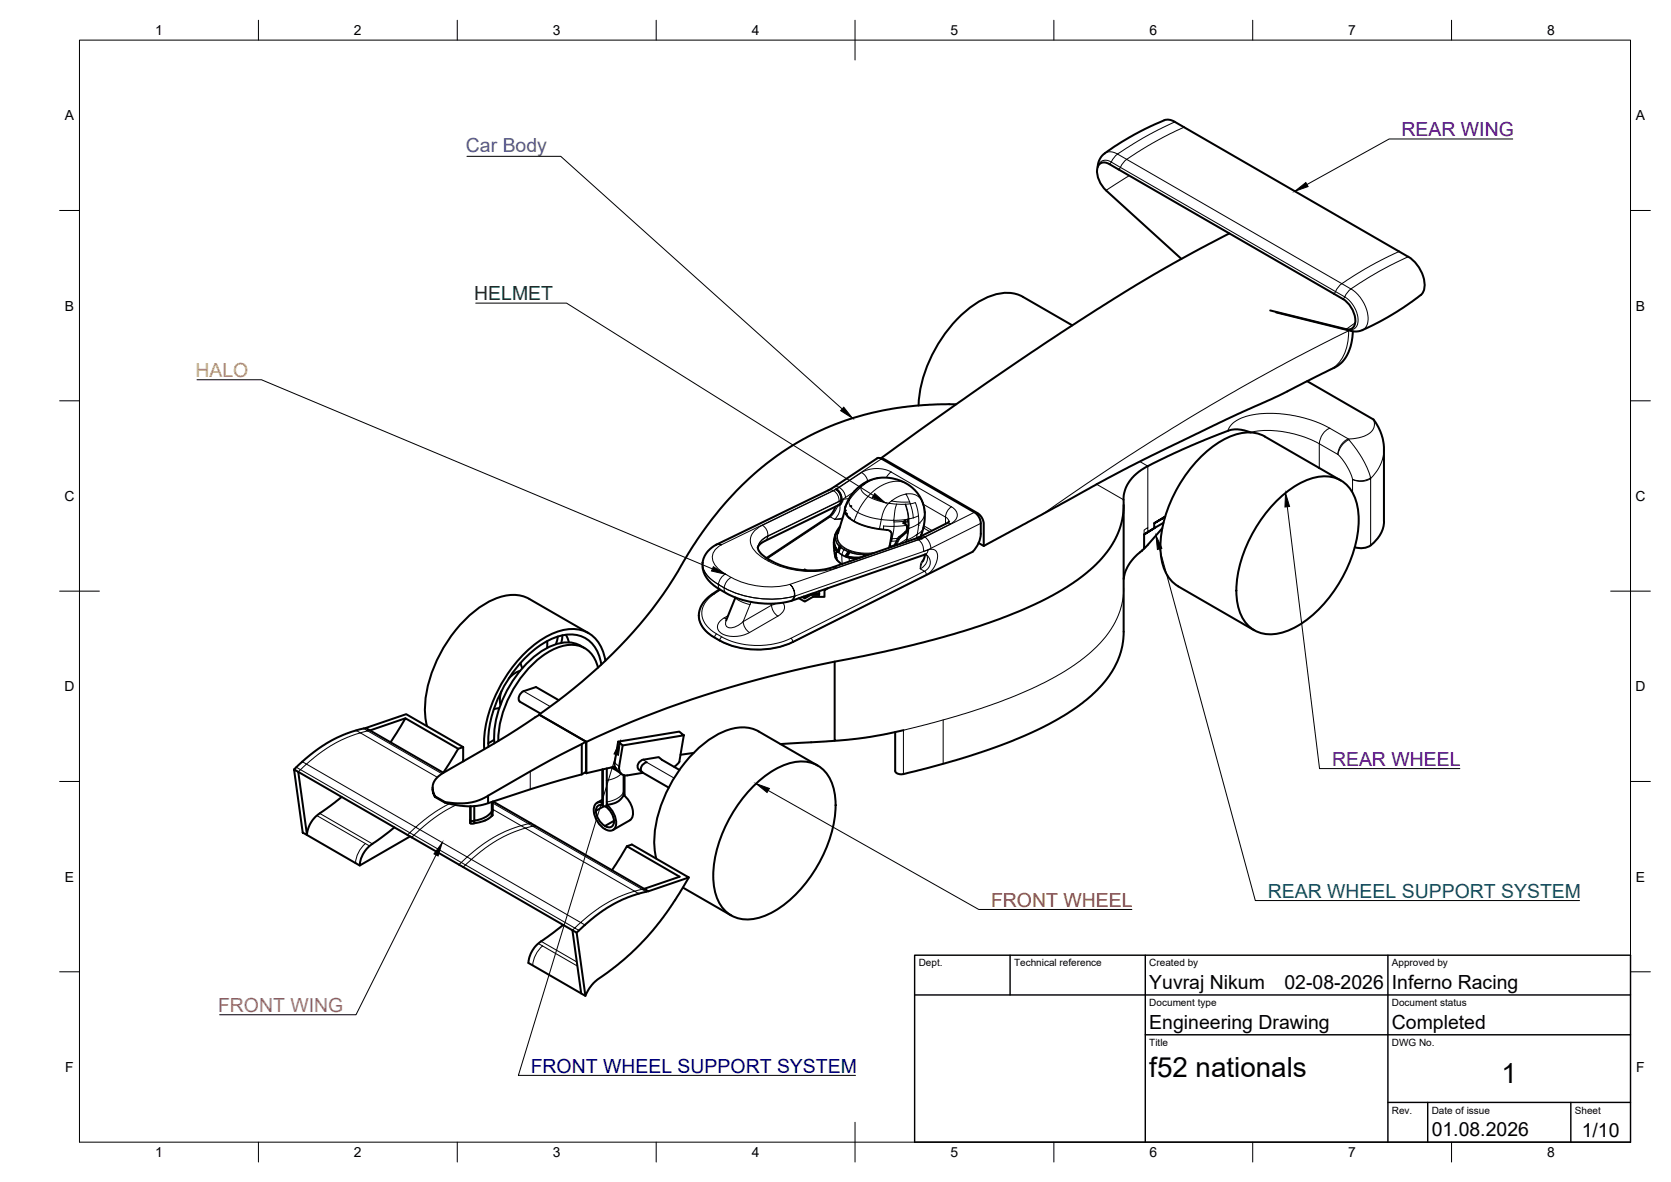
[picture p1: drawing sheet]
<svg xmlns="http://www.w3.org/2000/svg" width="297mm" height="210mm" viewBox="0 0 297 210" stroke-linecap="round" stroke-linejoin="round" font-family="sans-serif">
<!-- layer: Visible -->
<g fill="none" stroke="#000" stroke-width=".36">
<path d="M208.8 21.7l41.5 23.9a6 6 0 0 1 2.8 6l-.6 .8-1.5 1.2-2.8 1.9-2.7 1.5a12.7 12.7 0 0 1-4.5 1.9l-.8-.1-13.4-3.3M208.8 21.6a2.25 2.25 0 0 0-2.6 .1l-3.7 1.8-3.7 2a11.2 11.2 0 0 0-3.1 2.4l-.5 .9-.1 .9M190.6 57.8l-8.8-5.1a7.6 7.6 0 0 0-7.6 .7 24 24 0 0 0-10.9 18.6M210 46l-13.4-12.2a4.4 4.4 0 0 1-1.5-4.2 1.28 1.28 0 0 1 2.1-.4l41.5 23.9M218.5 41.5l-6.2 3.2-7.1 4-13.5 8.4-16.4 11-18.7 13.3M238.7 53.1a4.6 4.6 0 0 1 2.1 4.6 1.16 1.16 0 0 1-1.5 .8l-13.5-3.3M240.4 58.9a7.2 7.2 0 0 1-2.7 6.1l-10.4 5.3-9.4 4.2-17.2 8.5-25.9 14-.9-.5M170 71.8h-3.3l-3.8 .3-4.2 .5-3.9 .8-3.9 1.1-3.4 1.2-3.4 1.6-2.7 1.5a59 59 0 0 0-20.9 22.7 85.1 85.1 0 0 1-24.7 25.5l8.4 4.8 2-.9a202.5 202.5 0 0 1 47.8-14.4l10.1-2.4 5.5-1.5 4.7-1.4 3.5-1.3 4.3-1.7 4.1-2 3.4-1.9 2.8-2 1.8-1.5 2-2 1.5-2.2 1-1.9 .7-2 .3-2.1v-2.5l.3-1.1 .6-1.3 1.1-1.2 1.8-1.4 4.1-2.1 4.1-1.8 5.3-2.2a5.9 5.9 0 0 1 5.3-.2M232.3 67.7l11.8 6.8 .9 1.4 .7 1.8 .3 1.7v13.2a5.4 5.4 0 0 1-3.2 4.7 3.5 3.5 0 0 1-2-.1M124.9 100h.1M148.3 97.9v.3a2.69 2.69 0 0 0 1.3 2M148.4 98.3l.1 .8"/>
<path d="M148.4 97.4l.4 .6M148.4 95.1l-.2 1.3 .1 1.4M148.5 90l-.4 .9-.7 .8-11.2 7.4M148.5 95l-.1 .2M148.5 94.9l-.1 .7M149 97.8l-.2 .2M149.1 97.5l-.2 .4M149.1 97.9l-.1 .2M149.2 97.3l-.1 .2M149.3 97.1l-.2 .4M149.3 93.5l-.8 1.4M149.3 97.1l-.3 .7 .1 .1 .3-.7"/>
<path d="M149.4 89.6l-13.5 6.6-.9 .5-.3 .6M149.5 88.9l-.1-1.1-.8-.9 .7 .8 .2 .6v.6M149.5 88.9l-.1 .5-.4 .3M149.5 88.9a.91 .91 0 0 1-.6 .9M150.2 90.7l-1.3 4M150.4 98.8v-.2l.2 .4M150.8 98l-.4 .6M150.9 98l-.4 .7M151 98.1l-.2 .4M151.8 87.3l1-.9 1-.7 1.4-.6 1.1-.2h1.2l1.3 .1 1.3 .4 1.4 .7 1 .9 .7 .8 .6 1.1 .4 1.1 .2 1.2-.1 1.5-.6 2.6M151.9 87.3l-1.2 1.7-.5 1.4 .1 .8 .7 .9M156.6 81.5l.7 .2 16.7 9.7 .5 .6 .3 .8v4.2"/>
<path d="M159.2 96.8h.1M159.3 96.7h.1M161.4 94v.1M163 95.6l-15.3 5.3-2.4 .4-3.2-.1-2-.4-1.7-.5-1.3-.6-1.6-1.1-.6-.7-.2-.7M163 95.6l.7 .1-.3-.2-.4 .1M164.4 98.5l-.4 1.2M164.6 98.5l-23.9 8.2-1.4 .3-2.9 .3-3.1-.4-2.7-.8-2.6-1.3a5.2 5.2 0 0 1-3.1-4.2v-.6M168.7 92.7l-.4 .3-5.3 2.6M174.3 93a2.45 2.45 0 0 0-1.1-2l-16.5-9.5-.6-.1-8.6 5.6-20.2 9.8-1.4 1a3.8 3.8 0 0 0-1 2.2M174.3 93a5.7 5.7 0 0 1-1.4 5l-32 16.1a14.4 14.4 0 0 1-15.1-1.7 3.9 3.9 0 0 1 .2-6.4l1.9-1.3M199.7 89.7v23l-.1 1.3-.5 2.3-1.1 2.3-1.2 1.9-1.8 2.1-2.7 2.4-3.2 2.1-3.5 2-3.6 1.6-4.1 1.7-5.3 1.8-4.7 1.4-7.4 1.9h-.9l-.5-.5v-6.9M203 97.8l-1.4 1.2-1 1.4a5.6 5.6 0 0 0-.9 2.5"/>
<path d="M203 97.8h.1M203.4 97.5l-.5 .3M205.1 93v.8l.2-.1M205.3 93.7l-1.9 1.3 1.7-1.2M206.6 93.8l-3.2 3.7v-2.5M206.8 92.9l-1.5 .8M207.1 91.8l-2 1.2 2-1.1M227.2 88.7a13.4 13.4 0 0 1 8.2-4.1 5.8 5.8 0 0 1 5.8 5.1 19.1 19.1 0 0 1-2.5 12.7 21.8 21.8 0 0 1-9.3 9.5 6.7 6.7 0 0 1-7.3-.5 8.3 8.3 0 0 1-2.4-6.5 24.3 24.3 0 0 1 7.5-16.2zM234.4 83.1l.1 .1M238.3 85.3l-13.5-7.8a7 7 0 0 0-6.5 .2 22.8 22.8 0 0 0-11 13.5 14.2 14.2 0 0 0 0 10.7l.6 .9 .7 .8 .8 .6 13.5 7.8M92.4 119.2l-1.2 .6-.8 .8M92.5 117.8l.3 .9"/>
<path d="M97.3 113.9l-.1 1.2M99.2 113.1l-.4 1.3M100 112.9l-.2 1.3M100.6 112.8l.5 1.3M103.9 115.2a5.6 5.6 0 0 0-6.1-.4 18.8 18.8 0 0 0-8.9 10.5 15.4 15.4 0 0 0-1 6.8M104.6 112.5l-10.5-6.1a7.1 7.1 0 0 0-6.8 .3 23.5 23.5 0 0 0-10.9 14 16.1 16.1 0 0 0-.5 8.3M106.3 118.6a4.9 4.9 0 0 0-6.6-3.7 16.3 16.3 0 0 0-8.7 7.9 18.3 18.3 0 0 0-2.4 8.9M106.9 118.1a5.8 5.8 0 0 0-4.5-5.3 9.3 9.3 0 0 0-6.8 2.2 22.8 22.8 0 0 0-8.8 16.4v1.3M107.6 117.4a6.2 6.2 0 0 0-4.8-5.6 10 10 0 0 0-7.3 2.4 24.4 24.4 0 0 0-9.5 17.6l.1 1.3M130.7 106.2l-1.6 4M142.6 106.1l.4 .2M142.8 101.3l.2-.1 .3 .1"/>
<path d="M142.8 106l.2 .1M143 101.2v.1M143.8 105.7l-.8 .4v.2l1.1-.6M144.3 105.5h1.3M145.6 105v.7h-1.5v-.2M147.2 104.5l-.7 .4v1.1h-2l-1.5 .9-1-.6M148.4 117.5v14.1l6.2-.7 6-1.2M52.3 136.7l.7 .4 1.6 11.3-.8-.5zM53 137.1l48.7 28.2M65 129.3l7.2-2.4 10.1 5.8M65.8 129.8l13 7.5M69.4 131.9l2.7-4.3 9.3 5.4"/>
<path d="M72.1 127.6l-6.3 2.2-.8-.5-2.6 .7-2.5 1.1-1.9 1-2.2 1.5-3.5 3.1M81.4 133l-2.6 4.3M82.3 132.7l-.9 .3M82.3 132.7v2.6M82.3 135.1l.1 .1M87.8 131.4l-1 .7M88.7 125.8l-.9 .2M89.1 122.8l-.2 1v1.4M93.1 122.8l2.2-.7 4 2.3M93.1 122.8a1.29 1.29 0 0 0-.7 1.8l3.7 2.2M95.8 127h.1M103.4 137.6l.8-.5v-5.3l-8.3-4.8-5.7 3.7-12.2 7.2-.7 .7-.4 .9v.8l.4 1.3-.3-.8-.1-.9"/>
<path d="M103.4 137.6l-5.6 1.5-11.6 3.8-1.2 .2-2.2 .1-2.5-.3-1.2-.3-1.8-1M103.4 132.2v5.4M104 137.3l.2 .1M104.2 131.8l-8.2 4.2-10.2 5.9-1.2 .5-1.4 .3h-2.7a5.1 5.1 0 0 1-3.2-1.2M104.2 131.8v5.6M107.1 136.7v6.3M107.2 136.7v6.5M107.8 136.5v6.5l.8-.1a2.95 2.95 0 0 0 2.2-1.6v-3.6M108.7 136.3l1.2 .8M109 136.3l.5 .3M109.3 136.2l-5.1 1.2M109.3 135.5v.8l.3 .3"/>
<path d="M109.3 136.4l.2 .2M109.5 136.6l.3 .4M109.8 137l.7 .5M109.9 131.8l10.8-1.8 .8 .6-10.8 1.8zM109.9 131.8l-.7 3.7M110.7 132.4l-.6 3.8a1.23 1.23 0 0 0 1.4 1.6l2.8-.5M111 137.8v3.6M113.5 136.7l.6 .5M113.5 136.7a1.14 1.14 0 0 1 .9-1.7l2.7-.5 .5 .5 3.2 1.8M114.2 137.2l4.7 2.7M115 135.4a1.11 1.11 0 0 0-.8 1.8M120.8 135.3l-1 .9"/>
<path d="M121.5 130.6l-.8 4.7M123.3 133.8l-2.3 .3M134.2 139.4a13.4 13.4 0 0 1 8.2-4.1 5.8 5.8 0 0 1 5.8 5 19.1 19.1 0 0 1-2.5 12.8 21.8 21.8 0 0 1-9.3 9.4 6.7 6.7 0 0 1-7.2-.4 8.3 8.3 0 0 1-2.4-6.5 24.3 24.3 0 0 1 7.4-16.2zM134.8 130l10.5 6M134.8 129.9a7.1 7.1 0 0 0-6.8 .3 23.5 23.5 0 0 0-10.9 14 16.1 16.1 0 0 0-.5 8.3M148.4 131.6l-9.7 .6M60.7 141.6l-3.1 2.4a5.4 5.4 0 0 0-3 4.4l9.3 5.4M70.1 147l-3 2.3a5.6 5.6 0 0 0-3.2 4.5l9-5.2M79.1 142.5v.1M83.6 143.3v2.6M83.7 143.3l-.1 3v-.6M84.3 143.2v2.6l1.2-.3 .9-.4 1-.9"/>
<path d="M84.3 145.8v.5M84.3 145.8h-.6M86.8 141.4v1.3M87.4 142.5v2.5M87.6 142.4l-.1 2.5-.8 .6-.9 .4-1.7 .4h-.5M87.6 143.9l-.2 .2M87.6 142.4l26.9 15.5M107.1 142.6a1.21 1.21 0 0 0-1.3 .3 1.21 1.21 0 0 0-.3 1.3 3.8 3.8 0 0 0 3 3.4 1.26 1.26 0 0 0 1-1.7 4.5 4.5 0 0 0-1.7-2.9M107.1 143a1.02 1.02 0 0 0-1.1 .5 1.02 1.02 0 0 0 0 1.1 3.5 3.5 0 0 0 1.5 2.1M107.1 143l.1 .2M107.1 142.1l-1 .5M107.3 143.3l-1.4 .8"/>
<path d="M107.6 143.3a3.3 3.3 0 0 1 1.5 3.1 .92 .92 0 0 1-1.6 .4l1.6-1M107.8 143v.2M107.9 143.2h-.7M108.8 154.6l2.6-4.3 9.4 5.5-6.3 2.1 .7 .5-3.3 .9-2.8 1.3-3.4 2.3-3.2 2.8M110.8 141.3a4 4 0 0 1 1.6 3.9l-.5 .5-3 1.8M111.4 150.3l.9-.3 10.1 5.9-7.2 2.5M121.4 157.7l8.6 4.9M122.4 155.9l-3.5 5.7-1.6 2.1-2.2 2.7-2.2 2.2-2 1.9-5.4 4.1-.9 1.2-.6 1.1-.7-.4-1.6-11.2M100.1 164.3l-3.4 2.6a5.3 5.3 0 0 0-2.8 4.2l9.4 5.4M101.7 165.3l.8 .4 1.5 11.2"/>
</g>
<!-- layer: Visible Narrow -->
<g fill="none" stroke="#000" stroke-width=".18">
<path d="M196.3 27.3l.4-.2 .8-.1 1.1 .4M197.5 28.8a1.4 1.4 0 0 0-2.2 .6M197.5 28.8l41.5 23.9M197.5 28.8l-.3 .4M198.6 27.4l39.9 23M198.6 27.4l-.5 .4-.6 1M200.7 31.2l-4.1 2.6M208.8 21.7l-5.7 2.9-4.5 2.8M210.4 22.6l-4.4 2.2-4.5 2.7a5.2 5.2 0 0 0-2.5 2.5l-.2 .1M238.5 50.4l-.5 .5-.9 1.3M238.5 50.4l1.6 .9M239 52.7l1.2 1.1 .8 1.4a2.57 2.57 0 0 1-.3 3.2l-.9 .1"/>
<path d="M239 52.7l-.3 .4M239.7 58.5l.5 .3M240.1 51.3l.8 .6 .9 .9 .6 1 .4 1a3.2 3.2 0 0 1-.5 3.8h-.2M240.1 51.3l-.5 .5-.6 .9M240.9 57.4l-1.6 1.1M248.7 44.7l-5.1 2.5-5.1 3.2M250.3 45.6l-5.1 2.6-5.1 3.1M222.3 76.9l2.4-.4 3 .1 3.5 .8 2.7 1.1 .6 .3v4.4M234.5 78.8l3.3 1.9M236.3 65.7a6.7 6.7 0 0 0 3.4-5.8v-1.1l-11 5.6-11 6.1-9.3 5.6-7.7 4.8-7.6 5.1-7.7 5.3M236.4 76.1a3.2 3.2 0 0 0-1.9 2.7M239.8 78.1a3.6 3.6 0 0 0-2 2.6"/>
<path d="M244.1 74.5l.2 .7-.1 .7-.6 1-1.6 .7-1.8 .4h-.5l-4-2.3-2.6-1-2.9-.8-3-.4h-2.9l-2.9 .5-1.2 .5-.9 .5-.7 .7-.3 .8M246 79.8v.4a7.6 7.6 0 0 1-2.4 4.8l-.3-1.2-.8-1.7-1.4-2.3-1.3-1.6a.24 .24 0 0 0-.2-.2 .24 .24 0 0 0-.3 .1l-.6 .5-.5 .6-.2 .6-.2 .9M124.9 100a3.9 3.9 0 0 0 2 3.3l.8 .5a4.9 4.9 0 0 1-2.8-3.2zM127.4 96.8l.3-.1 .5 .1-.5-.1-.4 .1M135.5 93.3a1.98 1.98 0 0 1 1 1.9M136 99.3h.6M136.5 95.3l-.2 .5-.3 .3M136.5 95.2a2.78 2.78 0 0 0-1.8 2M136.5 95.3a2.82 2.82 0 0 0-1.8 1.9M136.5 95.2v.1M136.5 99.7a16.3 16.3 0 0 0 12.1 1.2M136.5 99.7h.6"/>
<path d="M148.1 87.2l-12.6 6.1a3.2 3.2 0 0 0-2.1 2.9 5.1 5.1 0 0 0 3.1 3.5M148.1 87.2l-19.9 9.6a2.37 2.37 0 0 0-.8 4l1.6 1.2a2.4 2.4 0 0 0-1.3 1.8M148.1 87.2a1.98 1.98 0 0 1 1 1.8M148.2 86.5l.2-.1 .7 .2M148.2 96.4l.1 .7 .2 .6M148.2 96.5l.3 1.2M148.2 96.4a2.13 2.13 0 0 0 .6 1.6l.2-.1M148.2 96.4v.1M148.3 97.8l.3 1.4M148.3 95.9l-.1 .5M148.3 96.4l.1 .9 .3 .5 .2 .1M148.3 95.9h.1"/>
<path d="M148.3 96.4h-.1M148.3 96l.2 1 .5 .8a1.97 1.97 0 0 1-.7-1.8zM148.3 95.9v.1M148.3 95.8l.1-.2-.1 .3M148.3 95.8h.1M148.3 95.8v.1M148.3 96h.1M148.3 98.1h.1M148.3 92.3l-.7-.5-11.2 7.4M148.4 97.3h.1M148.4 95.6h.1M148.4 95.6l.1 .1"/>
<path d="M148.4 95.2l-.2 1.2M148.4 95.6l.2 .1M148.5 95.7h.1M148.5 95.7l-.2 .2M148.5 95.7l.2 .9 .5 .6M148.6 97.7l.3 .4M148.6 94.9h-.1M148.6 95.7a2.55 2.55 0 0 0 1.4 1.9v.1M148.6 94.9l-.1 .7M148.6 95.7h-.1M148.6 86.9l-.5 .3M148.7 86.9l.5-.3a2.19 2.19 0 0 1 1.1 1.8l-.7 .4"/>
<path d="M148.7 97.9l.1 1.6M148.7 94.5l-.1 .1M148.8 94.4h-.1M148.8 98l.1 .1M148.9 98.1h.1M148.9 98.1a.3 .3 0 0 1 .5 .2l.3 .2M148.9 98.1l.7 .5M148.9 94.7a2.48 2.48 0 0 0 1.9 3l.9 .3 1.4 .2h2.3M149 89.8l-.7 1.1a1.39 1.39 0 0 1-.8 .9h-.2M149 97.8h.1M149 94l-.4 .9M149 94h-.1"/>
<path d="M149 97.7h.1M149.1 86.6l-.3 .1a1.33 1.33 0 0 1-1.3 .3l-.3 .1M149.1 97.5v.1M149.1 97.5h.1M149.1 94.2l-.3 .8v.9l.4 .8 .7 .6 .9 .5 1.2 .4 1.4 .2h1.6M149.1 89.1l-12.6 6.1M149.2 89.7a2.52 2.52 0 0 1-.9 2.5M149.2 97.2h.1M149.3 97.2l.7 .5M149.3 93.7l-.3 .3M149.3 97.1l-.1 .1M149.5 88.9l-13 6.4"/>
<path d="M149.5 88.8l-.4 .3M149.6 98.7l.1 1.5M149.6 98.5v.1M149.7 98.5l.7 .3 .1 .2-.9-.3M149.7 92.2l-1.4 .1M149.8 92l-1.5 .3M149.8 88.8l-.3 .1M149.8 88.8l-.1 .5-.4 .3M150 97.7l-.4 .8M150 97.7l1.3 .6 1.8 .3a.24 .24 0 0 1 .3 0 .24 .24 0 0 1 0 .3 .24 .24 0 0 1-.3 0l-1.3 .1-1.1-.2 .5 .2h1.6l-1.2 .1-1-.1M150 97.6l.9 .4M150.2 90.4h.1"/>
<path d="M150.2 90.4l.7-1.4v.4l.3 .6 1.2 1M150.2 90.4v.6l.3 .5 1.3 1M150.3 91.2l.4 .6 .5 .5 1.6 .9 2.2 .6 2.5 .4M150.3 91.3h.1M150.5 98.7l.2-.3-.1 .3M150.5 89.4l-.3 1M150.5 98.7l.2 .2h-.1zM150.5 99l.1 .1M150.6 98.6l.1 .1M150.7 91.8h.1M150.7 98.4l.1 .1-.1 .3M150.9 88.7l-.5-.1-.6 .2"/>
<path d="M150.9 92h.1M150.9 99.2l.1 .6M150.9 98l1.4 .4 1.2 .1M150.9 98v.1M150.9 99.2h.3M151 92h.1M151 92.1l1.1 .7 1.3 .6 1.9 .4 1.7 .3M151.2 90h.1M151.2 99.2l1.1 .1M151.2 99.2h1.3M151.8 87.4l-1.5 1M151.8 92.5v.1"/>
<path d="M151.8 92.5h.1M151.9 87.3l1.4-1.2-.3 .4-1.2 1.2-.9 1.3 .2-.7M152.1 91.8l-.3 .7M152.4 91l1.8 .8 2 .4a.31 .31 0 0 1 .4 .2 .31 .31 0 0 1-.1 .4l-.2 1.1-2.5-.5-2-.9M152.5 91l-.4 .8M152.9 99.1l-1.1 .1-1.2-.2 .3 .2M152.9 99.1h.1M153.1 99l-.2 .1M153.5 86.2a.86 .86 0 0 0-.5 .8 .86 .86 0 0 0 .6 .7l.7 .5-1.1 1.5-.8 1.3M153.6 85.8l-.3 .3M153.6 85.8h.1M153.6 98.5h-.1l.1 .2-.2 .2"/>
<path d="M153.6 98.5h1M153.6 98.6h.1M153.6 98.5v.4M154.2 98.6h-.6v.2M154.2 85.5a2.24 2.24 0 0 0-1.1-1.5l-4 2.6M155.6 98.2h-.2M155.9 85l.2-.1-1.5 .5-1.1 .8 .6-.6M156.3 94h.7M156.3 84.9h-.2M156.7 81.5l-7.6 5.1M157 94.1h.6M157 94v.1"/>
<path d="M157 94v-.6l1.4 .1a.38 .38 0 0 1 .5 .1 .38 .38 0 0 1 0 .5l-.3 1.6M157 94l.6 .1M157.3 89.3h.1M157.5 94.2l.5 .1 .3 .2 .1 .6M157.5 94.2h.1M157.6 94.1l-.1 .1M157.6 94.1l.7 .3 .2 .7M157.6 94.1l.8 .3 .2 .3v.3l-.1 .1M157.6 94.1h.1M158 97l-.1 .2M158.1 96.9v.1M158.1 97.3l-.2-.1v.2"/>
<path d="M158.1 97l-.1 .3M158.1 97h.1M158.2 97l-.1 .3M158.2 97h.1M158.3 96.2h.1M158.3 96.2l-.2 .8M158.4 95.7h.1M158.4 95.1l-.4 1.9M158.4 95.1h.1M158.4 96.2l-.2 .8h-.1M158.4 83.9l10.7 6.1M158.4 83.9l-.5 .4-.4 .6"/>
<path d="M158.4 83.9a5.5 5.5 0 0 0-5.3 .1M158.4 89l-.4 .4 1.4 .2M158.4 95.7v.5M158.5 95.1l-.2 1.1M158.5 95.9v.3l.8-.1M158.6 95.7h-.1M158.6 95.7l-.2 .5M158.6 95.1l-.2 .6M158.9 92.7v.8M159.1 96.9l-.2-.1-.1 .3M159.3 96.1l.1 .1M159.3 96.1l-.2 .4a.93 .93 0 0 1-.9 .5"/>
<path d="M159.3 96.9h-.2M159.4 89.6h1.5M159.4 96.2l-.4 .8M159.5 95.7l.1 .1M159.5 95.7l-.2 .4M159.6 95.8l-.2 .4M159.6 95.7l.1 .1M159.6 95.7h-1M159.7 95.8l.1 .1M159.7 95.8l-.5 1M159.8 95.3l.1 .1-.3 .3M159.8 95.9l-.5 1"/>
<path d="M159.8 95.3l-.3 .4M159.9 95.4l1-.8zM160 95.6l-.2 .3M160 95.6l-.1-.1-.2 .3M160.5 92.9v.1l.2 .1M160.5 92.6l-1.6 .1M160.6 92.8l-.1 .1 .3 .1-.1 .1 .5 .4-.1 .1-.1-.3M160.8 92.4v.1l-.2 .1zM160.8 93l.4 .2-.1 .1zM160.8 94.5l-1 .8M160.8 94.5l.1 .1M160.9 89.6l.2 .5 .4 1.6a.34 .34 0 0 0 .1 .4 .34 .34 0 0 0 .4 0l.3-.1"/>
<path d="M160.9 89.6l.5 1.8a.73 .73 0 0 1-.1 .8l-2.4 .2v.3M160.9 92.9l-.2-.2-.1 .1 .2 .1M161 94.6l.1 .1M161 87.8h.1M161 93.3l-2.1 .2M161 87.8l-1.2 .4-1.4 .8 3 .2a.2 .2 0 0 0 .3-.1 .2 .2 0 0 0-.2-.3l-.5-1 .8-.1 .8 .2 .7 .4 .5 .5M161 92.8l-.1 .1M161.1 95.9l-.1 .4M161.1 94.1l.1 .1-.2 .4M161.1 94.1l-.3 .4M161.1 85.9l-1.5-.4-1.6 .2-1.6 .7-1.8 1.4a.31 .31 0 0 0-.2 .4 .31 .31 0 0 0 .4 .2l1.4 .6 1.8 .4-.7 .8-.5 1.6a.38 .38 0 0 0-.1 .5 .38 .38 0 0 0 .5 .1h1a.5 .5 0 0 0 .6 0 .5 .5 0 0 0 .1-.6l.2-1.5 .3-.7M161.1 93.6v.2h.2"/>
<path d="M161.1 95.8v.1M161.1 93.8v.1M161.2 93.2l.1 .3M161.2 94.2l-.2 .4M161.2 95.9l-.1 .4M161.2 95.9h-.1M161.3 93.9h-.2v.2M161.3 93.8h.1M161.3 92.3v.3l-.3 .2M161.3 92.3l-.5 .2 .2 .3M161.3 92.3l.2-.1v1.7l1.8-.9-.3 1.9a1.97 1.97 0 0 0 1.1-1.2M161.3 93.8v.1"/>
<path d="M161.3 92.6l.2 .8M161.3 93.5l.1 .3zM161.3 93.5h-.1l.1 .3M161.3 94.3l-.4 .5-.9 .8M161.3 94.3v.6a1.41 1.41 0 0 1-1.1 1.4l-.8 .6M161.3 94.2l.1-.1v.2M161.4 94.2l-.1 .1M161.4 94.2h-.2l.1 .1M161.4 93.5v-.1v.6M161.4 93.8v.2M161.4 93.8l-.1 .1M161.4 92.2v1.2"/>
<path d="M161.5 93.9l-.3 2M161.7 89.2l.1 .3M161.8 89.5l.4-.1a.43 .43 0 0 1 .5 0 .43 .43 0 0 1 .2 .5l.2 1a.6 .6 0 0 1-.3 .9l-.5 .2-.2-1.4zM161.8 89.5l-.8 .1M162.5 95.8l.7 .1-14.6 5M162.9 95.6l.1-.7-.9 .6-.9 .4M163.2 95.9l-22.8 7.9M163.3 91.6v1.4M163.3 93.3h.1M163.3 95.9a2.32 2.32 0 0 1 .8 2.1M163.3 95.9l1.1-.5a2.68 2.68 0 0 1 1.1 2M163.4 92.9h.1"/>
<path d="M163.6 95.2h.1M163.6 95.2l-.1 .2M163.6 95.2v.1M163.6 95.2l.1 .1M163.7 95.3l.6 .1M163.7 95.7l-.5 .2M163.7 95v.3M163.8 94.9l-.2 .3M163.8 94.8l-.1 .3M163.8 94.8l-.1 .2M163.9 94.6l-.1 .3M163.9 94.6h.1"/>
<path d="M164 99.7l-.4 1.4M164 89.4l-.2-.6 .3 1 .2 1.3M164.1 89.6l4 2.3v1.2M164.1 93.8h.1M164.1 98l.9-.3a.9 .9 0 0 1-.6 .8M164.1 93.8l1.2 .7M164.1 98l-22.8 7.9M164.2 99.4l-.5 .6-.1 1.1M164.2 93.4l1.5 .9M164.3 90.6v.5M164.3 91.1v.3M164.3 91.5a2.52 2.52 0 0 1-1 1.5"/>
<path d="M164.3 95.4l-.5 .3M164.4 91l-.1 .5M165 97.7a1.18 1.18 0 0 1 1.3 .2 1.18 1.18 0 0 1 .3 1.3l-.5 1.5-.6 .8-.7 .6-23.9 12M168.7 92.7l-.2-.5-.4-.3a2.32 2.32 0 0 1 1-1.9 1.59 1.59 0 0 1 1 1.6 1.59 1.59 0 0 1-1.2 1.5M173.2 91l-8.9 4.4 4.6-2.3-.6-.1M174.3 93l-10.2 5M194.9 86l4.8 2.8M202.6 82l1.4 .8v10.9M204 94.5v-.8l-.6 .5v.8M237.8 80.7l1.5 1.9 .8 1.5 .3 1a3.2 3.2 0 0 0 3.2-.2M240.4 87.5v-2.3l.9 .3h.9l.7-.1 .7-.4v11.9M124.2 109.4a4.8 4.8 0 0 0 2.8 3.9"/>
<path d="M126.7 105.5h.3M127 113.3l1.6 .9 1.6 .6 1.7 .4 2.2 .2 3.3-.2 1.9-.5 1.6-.6M127.4 112.6l-.4 .7M127.7 103.8h.1M127.7 103.8l1 .6M127.7 103.8a.88 .88 0 0 0 .3 1M128.1 104.8l-1.1 .7M128.3 113.1l-.3 .3-.1 .4M128.7 104.4h.1M128.7 104.4a17.2 17.2 0 0 0 12.5 1.5M128.7 104.4a17.7 17.7 0 0 0 12.5 1.5M128.7 104.4a.88 .88 0 0 0 .3 1"/>
<path d="M128.9 102l1.1 .6M129.1 110.2a.88 .88 0 0 0 0 1.1 .88 .88 0 0 0 1.1 .2 4 4 0 0 0 1.9-1.1M129.2 109.9l-.5-.1a1.79 1.79 0 0 0-1.1 2.1 3.4 3.4 0 0 0 3.5 1.1l1.5-.3 .6-.3M129.4 109.4l-.7 .4M130 102.6a2.4 2.4 0 0 0-1.3 1.8M130 102.6a14.8 14.8 0 0 0 10.4 1.2M130.7 106.2a4.6 4.6 0 0 0 2.6 1.2M132.1 110.4a2.48 2.48 0 0 0 1.1 2M133.3 107.4l-1.2 3M133.5 106.9l-.2 .5M136.9 107.3l.2 .2-5 2.9M138.3 109.5l-5.1 2.9"/>
<path d="M139.1 107.1a1.33 1.33 0 0 1-.3 2l-.5 .4a2.46 2.46 0 0 1-1.2-2l.8-.3M140.6 113.4l.3 .7M140.7 106.7h.1zM141.1 105.9a.88 .88 0 0 1-.6 .9M141.2 105.9l-.2 .6-.2 .2M141.2 105.9h.1M141.3 105.9l-.1 .4-.4 .4M141.3 105.9h-.1M141.3 105.9l-.3-1.3-.6-.8 .4 .5 .3 .6 .1 1M141.3 105.9h.1M148 100.8l.6 .1M163.6 101.1l.7 .4-23.9 12-1.6 .6-1.7 .4-1.9 .2-2.9-.2-2.7-.7-1.2-.6-1.8-1.1a3.5 3.5 0 0 1-.5-5.9l.9-.7"/>
<path d="M163.6 101a2 2 0 0 0 1.1-2.3l-.2-.2 .7 .7 .1 .9-.3 .8-.7 .6 .3 .3 .1 .4M199.7 104.4a15.1 15.1 0 0 1-5.8 11.4l-1.9 1.6-3.4 2.3-4.5 2.3-3.4 1.5-4.7 1.8-4.5 1.5-5.6 1.6-5.3 1.3v7.8M52.7 136.3l.7 .4-.4 .4M53.7 135.3l.8 .5-1.1 .9 19.4 11.3-.4 .3M63.3 129.8l.8 .4-2.2 .8-3.2 1.5-1.9 1.4-2.3 1.9 19.4 11.2-1.1 1 .8 .4-.4 .4M64.6 129.4l.8 .5-1.3 .3 13.6 7.9M65.8 129.8l-.4 .1 13.1 7.6M93.1 122.8l4.7 2.7M94.2 137v3.2M109.2 135.5l.8 .7M110.4 137.5l-1 .7-1.6 .5M114.4 135l.6 .4 4.8 2.8"/>
<path d="M167.6 127.9v7.8M56.3 144.9l9.4 5.4M56.8 144.5l9.4 5.4M64.9 149.9l-1.1 1.3a4.7 4.7 0 0 0-.6 2.1M79.9 142.8l-2.7 1.6-3.3 2.6 .7 .4-1 1 8.4 4.8-.4 .4M81 143l-3 1.7-3.4 2.7 8.4 4.9 3.2-2.5 2.4-1.5 3-1.3 2.3-.6 .8 .4-1.3 .3 19.4 11.2-3 1.1-3.2 1.8-3.4 2.7 .8 .4M82.3 154.1l.4-.4 19.4 11.2-.4 .4M87.4 144.1h.1M87.5 144.7l.1 .2-.5 .4-.9 .5M87.6 143.8l5.8 3.3-1.9 .7-2.2 .9-3.1 2-2.4 2-.8-.4-1 .9 .7 .5 1.1-1 19.4 11.2-1.1 1 .8 .4M87.6 142.7l6.3 3.7 .4-.1M95.1 146.7l-.4 .1 19.4 11.2-1.3 .3 .7 .5"/>
<path d="M110.8 140.8l-.5 .7-.7 .4-1.8 .6M114.5 157.9l-.4 .1 .7 .4M95.7 167.6l6.9 4M96.2 167.2l6.3 3.7M96.4 168l-1.1 1.4a4.7 4.7 0 0 0-.6 2.1"/>
</g>
<!-- layer: Visible -->
<g fill="#000">
<circle cx="148.5" cy="99.1" r=".18"/>
<circle cx="150.2" cy="90.7" r=".18"/>
<circle cx="150.3" cy="91.2" r=".18"/>
<circle cx="150.4" cy="91.3" r=".18"/>
<circle cx="151.1" cy="89.9" r=".18"/>
<circle cx="158.4" cy="95" r=".18"/>
<circle cx="158.5" cy="95" r=".18"/>
<circle cx="158.6" cy="95.1" r=".18"/>
<circle cx="159.4" cy="96.1" r=".18"/>
<circle cx="159.5" cy="96.3" r=".18"/>
<circle cx="163.7" cy="95.7" r=".18"/>
<circle cx="107.8" cy="143" r=".18"/>
</g>
<!-- layer: BORDER -->
<g fill="none" stroke="#000" stroke-width=".18">
<path d="M14.1 7.1h275.7v195.8h-275.7zM45.9 3.6v3.5M81.3 3.6v3.5M116.6 3.6v3.5M152 3.6v7.1M187.3 3.6v3.5M222.7 3.6v3.5M258 3.6v3.5M10.6 37.4h3.5M289.8 37.4h3.5M10.6 71.2h3.5M289.8 71.2h3.5"/>
<path d="M10.6 105h7.1M286.3 105h7M10.6 138.8h3.5M289.8 138.8h3.5M10.6 172.7h3.5M289.8 172.7h3.5M152 199.4v7.1M45.9 202.9v3.6M81.3 202.9v3.6M116.6 202.9v3.6M187.3 202.9v3.6M222.7 202.9v3.6"/>
<path d="M258 202.9v3.6"/>
</g>
<!-- layer: TITLEBLOCK -->
<path d="M162.6 169.7h127.2v33.2h-127.2zM162.6 176.8h127.2M179.5 169.7v7.1M203.6 169.7v33.2M246.7 169.7v33.2M203.6 183.8h86.2M246.7 195.9h43.1M253.8 195.9v7M279.2 195.9v7" fill="none" stroke="#000" stroke-width=".25"/>
<!-- layer: Leaders -->
<path d="M230.1 34l2-1.6 .4 .7zM150 72.3l1.5 2-2.1-1.3zM155.5 87.7l1.9 1.6-2.4-.9zM205.5 95.1l1 2.3-.8 .2zM228.5 87.6l.7 2.4-.8 .1zM126.8 100.7l2.1 1.3-2.4-.6zM110.3 131.7l-.4 2.5-.8-.3zM78.6 149.7l-.7 2.4-.8-.4zM134.4 139.2l2.4 .9-.5 .7z" fill="#000" stroke="#000" stroke-width=".18"/>
<path d="M83 27.8h16.7l50 44.8M268.9 24.7h-22l-14.6 8.1M84.6 53.9h16.1l54.5 34.1M35 67.5h11.5l80.1 33.6M206.1 97.5l17 62.5h57.7M228.8 90l5.7 46.6h25M109.5 134.1l-17.4 57h60M77.5 151.9l-14.2 28.4h-24.3M136.5 140.4l37.5 21.2h27.2" fill="none" stroke="#000" stroke-width=".18"/>
<g font-size="4.9">
<text x="204.3" y="191.3">f52 nationals</text>
<text x="266.9" y="192.5">1</text>
</g>
<text font-size="3.5" fill="#55557f" x="82.8" y="27">Car Body</text>
<g font-size="3.5" fill="#55007f">
<text x="249.1" y="24.2">REAR WING</text>
<text x="236.7" y="136.1">REAR WHEEL</text>
</g>
<text font-size="3.5" fill="#007800" x="84.3" y="53.4">HELMET</text>
<text font-size="3.5" fill="#fa0" x="34.7" y="67">HALO</text>
<text font-size="3.5" fill="#a50" x="176.2" y="161.1">FRONT WHEEL</text>
<text font-size="3.5" fill="#00557f" x="225.3" y="159.5">REAR WHEEL SUPPORT SYSTEM</text>
<text font-size="3.5" fill="#aa557f" x="38.8" y="179.8">FRONT WING</text>
<g font-size="3.5">
<text x="204.3" y="175.7">Yuvraj Nikum</text>
<text x="228.3" y="175.7">02-08-2026</text>
<text x="247.4" y="175.7">Inferno Racing</text>
<text x="204.3" y="182.8">Engineering Drawing</text>
<text x="247.4" y="182.8">Completed</text>
<text x="254.5" y="201.9">01.08.2026</text>
<text x="281.1" y="202">1/10</text>
</g>
<text font-size="3.5" fill="#00007f" x="94.3" y="190.6">FRONT WHEEL SUPPORT SYSTEM</text>
<g font-size="2.5">
<text x="27.6" y="6.2">1</text>
<text x="62.9" y="6.2">2</text>
<text x="98.3" y="6.2">3</text>
<text x="133.6" y="6.2">4</text>
<text x="169" y="6.2">5</text>
<text x="204.3" y="6.2">6</text>
<text x="239.6" y="6.2">7</text>
<text x="275" y="6.2">8</text>
<text x="11.5" y="21.4">A</text>
<text x="290.7" y="21.4">A</text>
<text x="11.5" y="55.2">B</text>
<text x="290.7" y="55.2">B</text>
<text x="11.5" y="89">C</text>
<text x="290.7" y="89">C</text>
<text x="11.5" y="122.8">D</text>
<text x="290.7" y="122.8">D</text>
<text x="11.5" y="156.6">E</text>
<text x="290.7" y="156.6">E</text>
<text x="11.6" y="190.4">F</text>
<text x="290.8" y="190.4">F</text>
<text x="27.6" y="205.6">1</text>
<text x="62.9" y="205.6">2</text>
<text x="98.3" y="205.6">3</text>
<text x="133.6" y="205.6">4</text>
<text x="169" y="205.5">5</text>
<text x="204.3" y="205.6">6</text>
<text x="239.6" y="205.6">7</text>
<text x="275" y="205.6">8</text>
</g>
<g font-size="1.8">
<text x="163.3" y="171.7">Dept.</text>
<text x="180.2" y="171.7">Technical reference</text>
<text x="204.3" y="171.7">Created by</text>
<text x="247.4" y="171.7">Approved by</text>
<text x="204.3" y="178.7">Document type</text>
<text x="247.4" y="178.7">Document status</text>
<text x="204.3" y="185.8">Title</text>
<text x="247.4" y="185.8">DWG No.</text>
<text x="247.4" y="197.8">Rev.</text>
<text x="254.5" y="197.8">Date of issue</text>
<text x="279.9" y="197.8">Sheet</text>
</g>
</svg>
